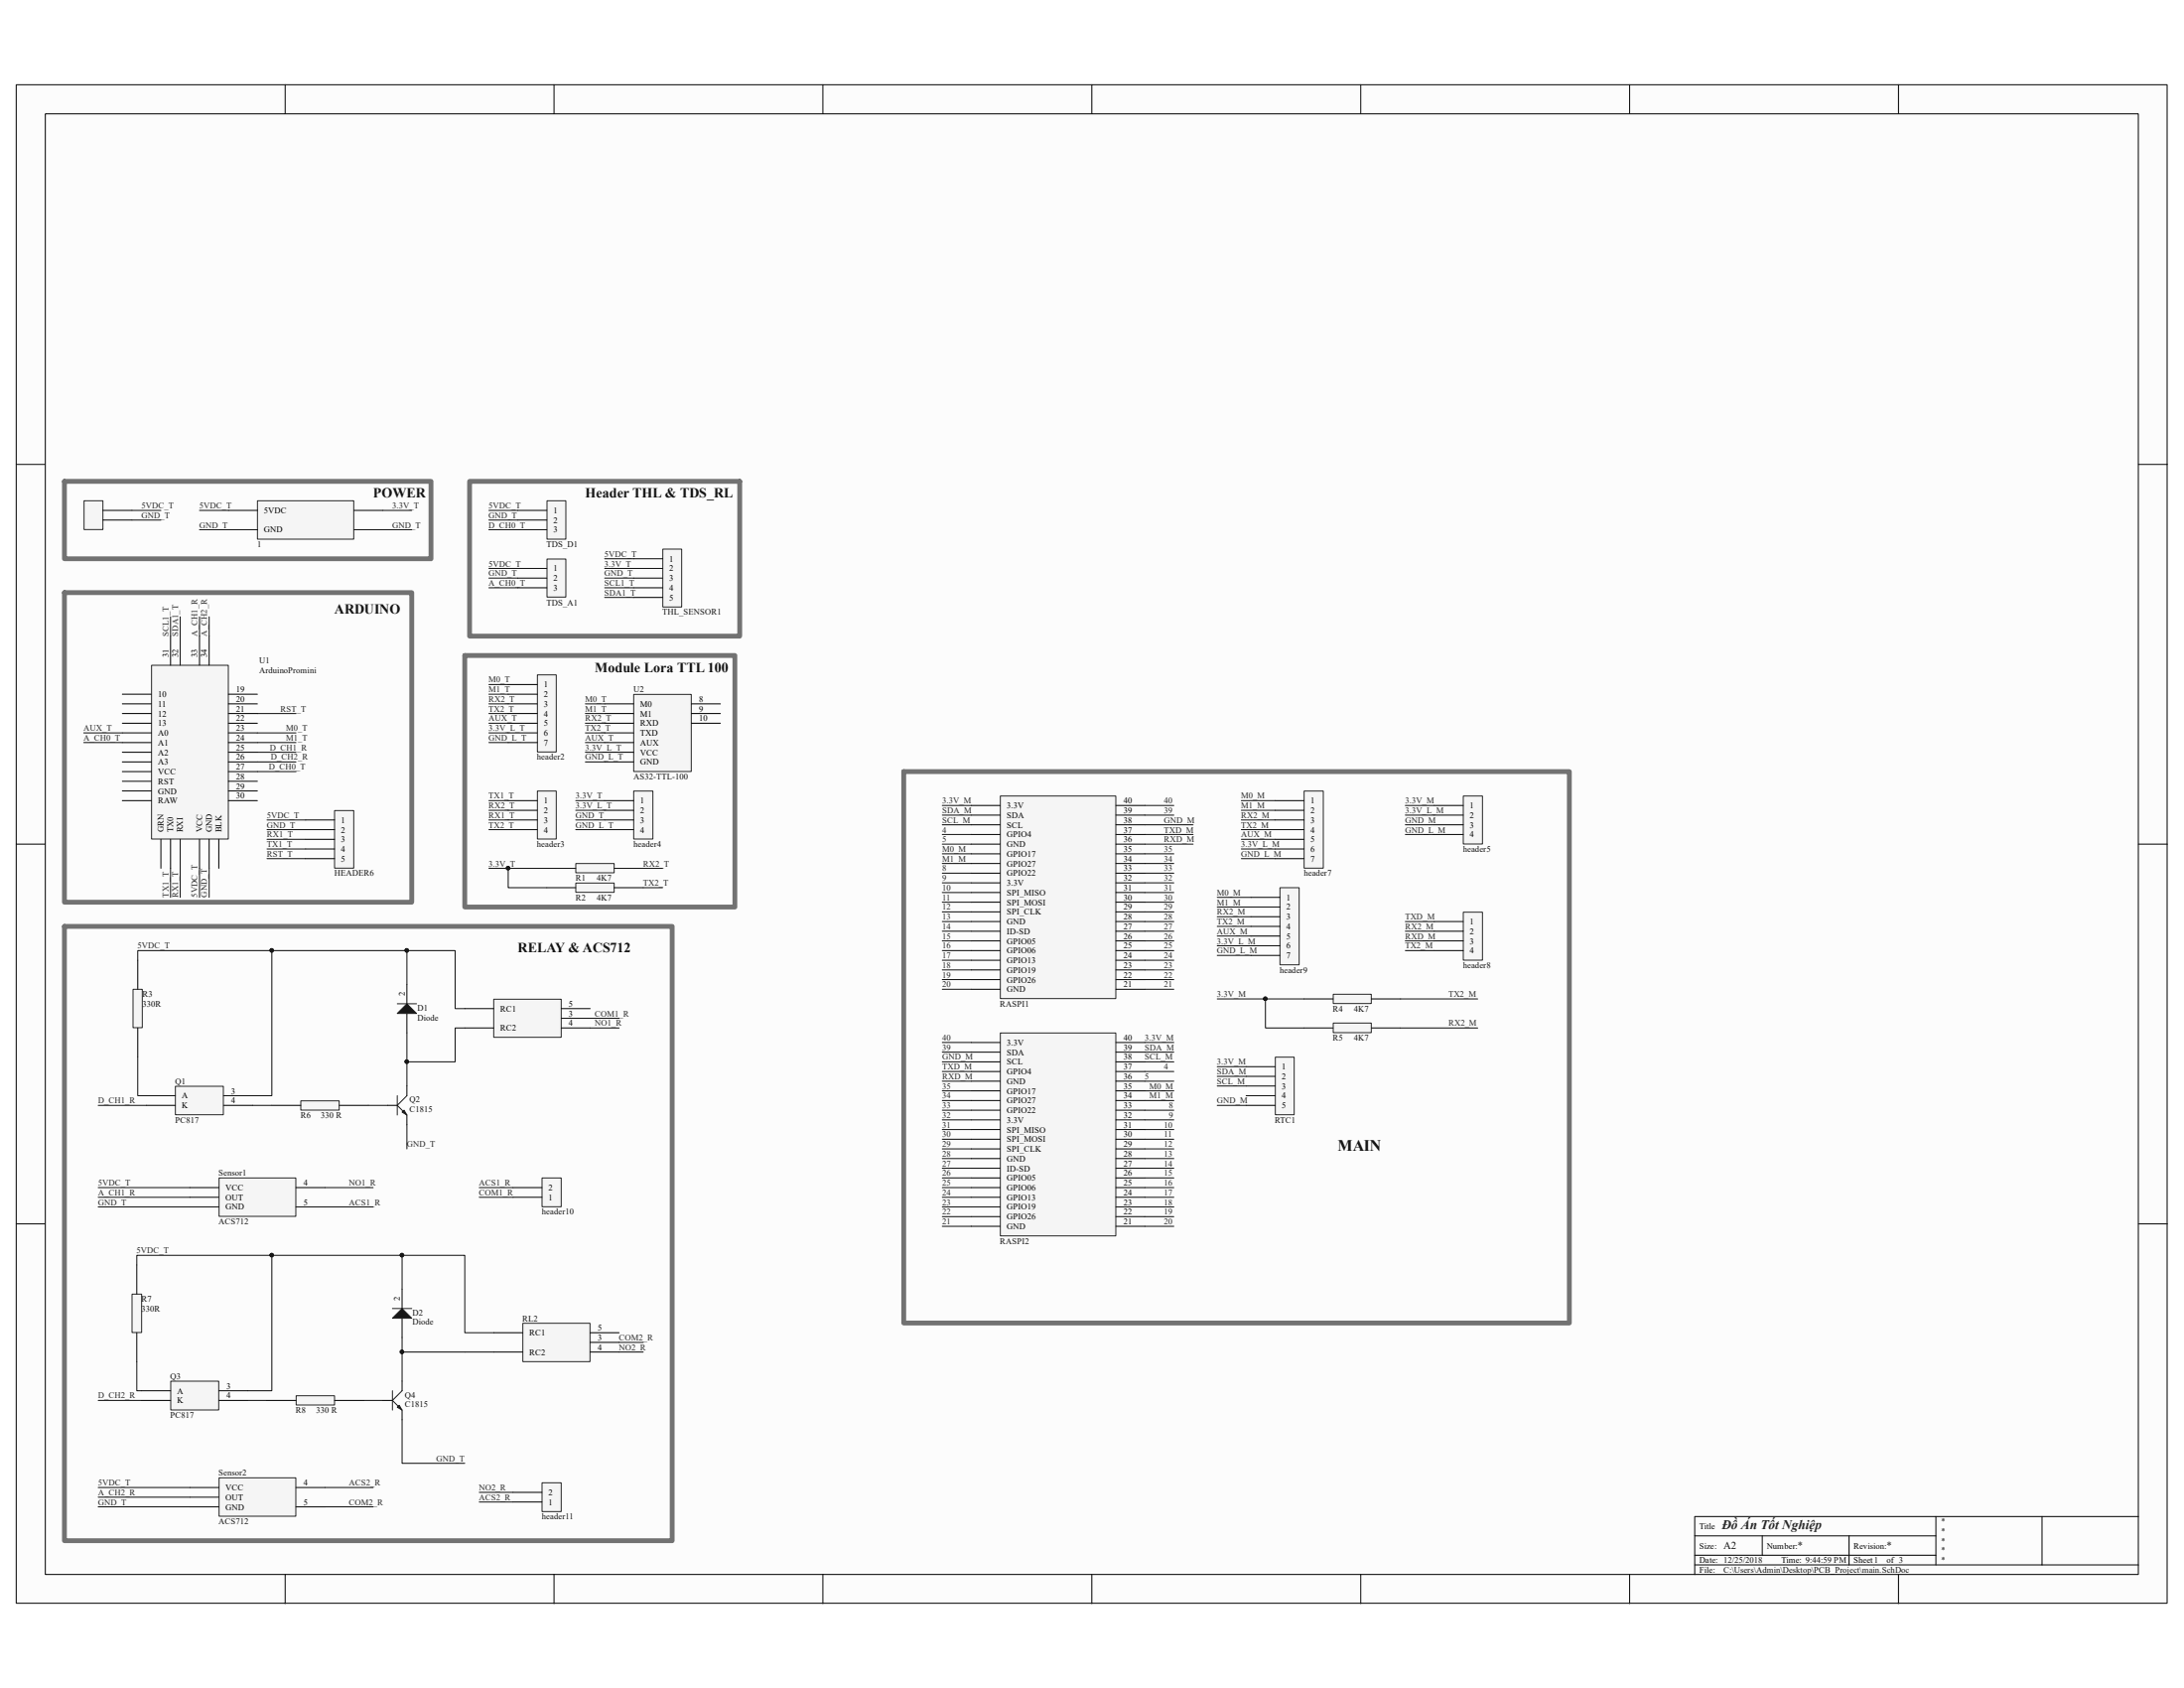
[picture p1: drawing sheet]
<svg xmlns="http://www.w3.org/2000/svg" width="279mm" height="216mm" viewBox="0 0 279 216" stroke-linecap="round" stroke-linejoin="round" font-family="sans-serif">
<path d="M2.1 10.9h275.1v194.2h-275.1z" fill="#fcfcfc"/>
<path d="M2.1 10.8h275.1v194.3h-275.1z" fill="none" stroke="#000" stroke-width=".13"/>
<path d="M5.8 14.6h267.8v186.8h-267.8z" fill="#fcfcfc"/>
<g fill="none" stroke="#000" stroke-width=".13">
<path d="M5.8 14.6h267.8v186.8h-267.8zM36.5 10.8v3.7M70.9 10.8v3.7M105.3 10.8v3.7M139.7 10.8v3.7M174.1 10.8v3.7M208.5 10.8v3.7M242.9 10.8v3.7M2.1 59.4h3.7M273.6 59.4h3.7M2.1 108h3.7M273.6 108h3.7"/>
<path d="M2.1 156.5h3.7M273.6 156.5h3.7M216.8 196.4h30.9M216.8 198.9h30.9M225.4 196.4v2.5M236.6 196.4v3.8M247.7 194v6.2M261.2 194h-44.4v7.4M273.6 194h-12.4v6.2M36.5 201.4v3.7M70.9 201.4v3.7M105.3 201.4v3.7"/>
<path d="M139.7 201.4v3.7M174.1 201.4v3.7M208.5 201.4v3.7M216.8 200.2h56.8M242.9 201.4v3.7"/>
</g>
<path d="M68.8 101.2h2.4v6.1h-2.4z" fill="#f5f5f5"/>
<path d="M68.7 101.2h2.5v6.1h-2.5z" fill="none" stroke="#262626" stroke-width=".13"/>
<path d="M65 102.4h3.7M65 103.6h3.7M65 104.9h3.7M65 106.1h3.7" fill="none" stroke="#000" stroke-width=".13"/>
<path d="M19.4 85.1h9.8v22.2h-9.8z" fill="#f5f5f5"/>
<path d="M19.4 85.1h9.8v22.2h-9.8z" fill="none" stroke="#262626" stroke-width=".13"/>
<g fill="none" stroke="#000" stroke-width=".13">
<path d="M15.7 99.9h3.7M15.7 98.7h3.7M15.7 97.5h3.7M15.7 96.2h3.7M15.7 95h3.7M15.7 93.7h3.7M15.7 92.5h3.7M15.7 91.3h3.7M15.7 90h3.7M15.7 88.8h3.7M21.8 81.4v3.7M23.1 81.4v3.7"/>
<path d="M25.5 81.4v3.7M26.8 81.4v3.7M29.2 99.9h3.7M29.2 98.7h3.7M29.2 97.5h3.7M29.2 96.2h3.7M29.2 95h3.7M29.2 93.7h3.7M29.2 92.5h3.7M29.2 91.3h3.7M29.2 90h3.7M29.2 88.8h3.7"/>
<path d="M15.7 102.4h3.7M15.7 101.2h3.7M20.6 107.4v3.7M21.8 107.4v3.7M23.1 107.4v3.7M25.5 107.4v3.7M26.8 107.4v3.7M28 107.4v3.7M29.2 102.4h3.7M29.2 101.2h3.7"/>
</g>
<path d="M81.1 88.9h7.3v9.8h-7.3z" fill="#f5f5f5"/>
<path d="M81.1 88.8h7.3v9.9h-7.3z" fill="none" stroke="#262626" stroke-width=".13"/>
<path d="M77.4 90h3.7M77.4 91.3h3.7M77.4 92.5h3.7M77.4 93.7h3.7M77.4 95h3.7M77.4 96.2h3.7M77.4 97.5h3.7M88.5 90h3.7M88.5 91.3h3.7M88.5 92.5h3.7" fill="none" stroke="#000" stroke-width=".13"/>
<path d="M73.7 110.5h4.9v1.1h-4.9z" fill="#f5f5f5"/>
<path d="M73.7 110.4h4.9v1.2h-4.9z" fill="none" stroke="#262626" stroke-width=".13"/>
<path d="M70 111.1h3.7M78.6 111.1h3.7" fill="none" stroke="#000" stroke-width=".13"/>
<path d="M10.8 64.1h2.4v3.6h-2.4z" fill="#f5f5f5"/>
<path d="M10.8 64.1h2.4v3.6h-2.4z" fill="none" stroke="#262626" stroke-width=".13"/>
<path d="M13.2 65.3h3.7M13.2 66.5h3.7" fill="none" stroke="#000" stroke-width=".13"/>
<path d="M33 64.1h12.3v4.9h-12.3z" fill="#f5f5f5"/>
<path d="M32.9 64.1h12.4v4.9h-12.4z" fill="none" stroke="#262626" stroke-width=".13"/>
<path d="M29.2 65.3h3.7M29.2 67.8h3.7M45.3 65.3h3.7M45.3 67.8h3.7" fill="none" stroke="#000" stroke-width=".13"/>
<path d="M68.8 86.4h2.4v9.8h-2.4z" fill="#f5f5f5"/>
<path d="M68.7 86.3h2.5v9.9h-2.5z" fill="none" stroke="#262626" stroke-width=".13"/>
<path d="M65 87.6h3.7M65 88.8h3.7M65 90h3.7M65 91.3h3.7M65 92.5h3.7M65 93.7h3.7M65 95h3.7" fill="none" stroke="#000" stroke-width=".13"/>
<path d="M73.7 113h4.9v1.1h-4.9z" fill="#f5f5f5"/>
<path d="M73.7 112.9h4.9v1.2h-4.9z" fill="none" stroke="#262626" stroke-width=".13"/>
<path d="M70 113.5h3.7M78.6 113.5h3.7" fill="none" stroke="#000" stroke-width=".13"/>
<path d="M84.8 70.3h2.4v7.3h-2.4z" fill="#f5f5f5"/>
<path d="M84.8 70.2h2.4v7.4h-2.4z" fill="none" stroke="#262626" stroke-width=".13"/>
<path d="M81.1 71.5h3.7M81.1 72.7h3.7M81.1 73.9h3.7M81.1 75.2h3.7M81.1 76.4h3.7" fill="none" stroke="#000" stroke-width=".13"/>
<path d="M70 64.1h2.4v4.9h-2.4z" fill="#f5f5f5"/>
<path d="M70 64.1h2.4v4.9h-2.4z" fill="none" stroke="#262626" stroke-width=".13"/>
<path d="M66.2 65.3h3.8M66.2 66.5h3.8M66.2 67.8h3.8" fill="none" stroke="#000" stroke-width=".13"/>
<path d="M42.8 103.7h2.5v7.3h-2.5z" fill="#f5f5f5"/>
<path d="M42.8 103.7h2.5v7.3h-2.5z" fill="none" stroke="#262626" stroke-width=".13"/>
<path d="M39.1 104.9h3.7M39.1 106.1h3.7M39.1 107.4h3.7M39.1 108.6h3.7M39.1 109.8h3.7" fill="none" stroke="#000" stroke-width=".13"/>
<path d="M8.2 61.6h46.9v9.9h-46.9zM8.2 75.8h44.5v39.6h-44.5zM60.1 61.6h34.5v19.8h-34.5zM59.5 83.8h34.5v32.2h-34.5z" fill="none" stroke="#727272" stroke-width=".62"/>
<path d="M81.1 101.2h2.4v6.1h-2.4z" fill="#f5f5f5"/>
<path d="M81.1 101.2h2.4v6.1h-2.4z" fill="none" stroke="#262626" stroke-width=".13"/>
<path d="M77.4 102.4h3.7M77.4 103.6h3.7M77.4 104.9h3.7M77.4 106.1h3.7" fill="none" stroke="#000" stroke-width=".13"/>
<path d="M50.8 140.1v2.5M52.1 140.1l-1.3 1.3 1 1" fill="none" stroke="#1c1c1c" stroke-width=".13"/>
<path d="M51.4 142.2l.3-.2 .4 .6z" fill="#1c1c1c"/>
<path d="M51.4 142.2l.3-.2 .4 .6z" fill="none" stroke="#1c1c1c" stroke-width=".13"/>
<path d="M52.1 138.9v1.2M49.6 141.4h1.2M52.1 142.6v1.3" fill="none" stroke="#000" stroke-width=".13"/>
<path d="M63.2 127.8h8.6v4.9h-8.6z" fill="#f5f5f5"/>
<path d="M63.2 127.8h8.6v4.9h-8.6z" fill="none" stroke="#262626" stroke-width=".13"/>
<path d="M59.5 129h3.7M59.5 131.5h3.7M71.8 129h3.7M71.8 131.5h3.7M71.8 130.2h3.7" fill="none" stroke="#000" stroke-width=".13"/>
<path d="M22.5 139h6.1v3.6h-6.1z" fill="#f5f5f5"/>
<path d="M22.4 138.9h6.2v3.7h-6.2z" fill="none" stroke="#262626" stroke-width=".13"/>
<path d="M18.7 140.1h3.7M18.7 141.4h3.7M28.6 140.1h3.7M28.6 141.4h3.7" fill="none" stroke="#000" stroke-width=".13"/>
<path d="M38.5 140.8h4.9v1.2h-4.9z" fill="#f5f5f5"/>
<path d="M38.5 140.8h4.9v1.2h-4.9z" fill="none" stroke="#262626" stroke-width=".13"/>
<path d="M34.8 141.4h3.7M43.4 141.4h3.7" fill="none" stroke="#000" stroke-width=".13"/>
<path d="M17.1 126.6h1.1v4.8h-1.1z" fill="#f5f5f5"/>
<path d="M17 126.5h1.2v4.9h-1.2z" fill="none" stroke="#262626" stroke-width=".13"/>
<path d="M17.6 122.8v3.7M17.6 131.5v3.7" fill="none" stroke="#000" stroke-width=".13"/>
<path d="M66.9 169.3h8.6v4.9h-8.6z" fill="#f5f5f5"/>
<path d="M66.9 169.2h8.6v5h-8.6z" fill="none" stroke="#262626" stroke-width=".13"/>
<path d="M63.2 170.5h3.7M63.2 172.9h3.7M75.5 170.5h3.7M75.5 172.9h3.7M75.5 171.7h3.7" fill="none" stroke="#000" stroke-width=".13"/>
<path d="M16.9 165.6h1.2v4.8h-1.2z" fill="#f5f5f5"/>
<path d="M16.9 165.5h1.2v4.9h-1.2z" fill="none" stroke="#262626" stroke-width=".13"/>
<path d="M17.5 161.8v3.7M17.5 170.5v3.7" fill="none" stroke="#000" stroke-width=".13"/>
<path d="M21.9 176.7h6.1v3.6h-6.1z" fill="#f5f5f5"/>
<path d="M21.8 176.7h6.2v3.6h-6.2z" fill="none" stroke="#262626" stroke-width=".13"/>
<path d="M18.1 177.9h3.7M18.1 179.1h3.7M28 177.9h3.7M28 179.1h3.7" fill="none" stroke="#000" stroke-width=".13"/>
<path d="M50.2 177.9v2.5M51.4 177.9l-1.2 1.2 1 1" fill="none" stroke="#1c1c1c" stroke-width=".13"/>
<path d="M51.1 179.7l.3 .7-.6-.4z" fill="#1c1c1c"/>
<path d="M50.8 180l.3-.3 .3 .7z" fill="none" stroke="#1c1c1c" stroke-width=".13"/>
<path d="M49 179.1h1.2M51.4 176.6v1.3M51.4 180.4v1.2" fill="none" stroke="#000" stroke-width=".13"/>
<path d="M37.9 178.6h4.9v1.1h-4.9z" fill="#f5f5f5"/>
<path d="M37.9 178.5h4.9v1.2h-4.9z" fill="none" stroke="#262626" stroke-width=".13"/>
<path d="M34.2 179.1h3.7M42.8 179.1h3.7" fill="none" stroke="#000" stroke-width=".13"/>
<path d="M28.1 150.7h9.7v4.9h-9.7z" fill="#f5f5f5"/>
<path d="M28 150.7h9.8v4.9h-9.8z" fill="none" stroke="#262626" stroke-width=".13"/>
<path d="M24.3 151.9h3.7M24.3 153.1h3.7M24.3 154.4h3.7M37.9 151.9h3.7M37.9 154.4h3.7" fill="none" stroke="#000" stroke-width=".13"/>
<path d="M28.1 189.1h9.7v4.8h-9.7z" fill="#f5f5f5"/>
<path d="M28 189h9.8v4.9h-9.8z" fill="none" stroke="#262626" stroke-width=".13"/>
<path d="M24.3 190.3h3.7M24.3 191.5h3.7M24.3 192.7h3.7M37.9 190.3h3.7M37.9 192.7h3.7" fill="none" stroke="#000" stroke-width=".13"/>
<path d="M69.4 150.7h2.4v3.6h-2.4z" fill="#f5f5f5"/>
<path d="M69.3 150.7h2.5v3.6h-2.5z" fill="none" stroke="#262626" stroke-width=".13"/>
<path d="M65.6 153.1h3.7M65.6 151.9h3.7" fill="none" stroke="#000" stroke-width=".13"/>
<path d="M8.2 118.5h77.8v78.6h-77.8z" fill="none" stroke="#727272" stroke-width=".62"/>
<path d="M163.8 113.6h2.4v9.8h-2.4z" fill="#f5f5f5"/>
<path d="M163.7 113.5h2.5v9.9h-2.5z" fill="none" stroke="#262626" stroke-width=".13"/>
<path d="M160 114.8h3.7M160 116h3.7M160 117.3h3.7M160 118.5h3.7M160 119.7h3.7M160 121h3.7M160 122.2h3.7" fill="none" stroke="#000" stroke-width=".13"/>
<path d="M187.2 101.9h2.5v6h-2.5z" fill="#f5f5f5"/>
<path d="M187.2 101.8h2.5v6.1h-2.5z" fill="none" stroke="#262626" stroke-width=".13"/>
<path d="M183.5 103h3.7M183.5 104.3h3.7M183.5 105.5h3.7M183.5 106.7h3.7" fill="none" stroke="#000" stroke-width=".13"/>
<path d="M187.2 116.7h2.5v6.1h-2.5z" fill="#f5f5f5"/>
<path d="M187.2 116.7h2.5v6.1h-2.5z" fill="none" stroke="#262626" stroke-width=".13"/>
<path d="M183.5 117.9h3.7M183.5 119.1h3.7M183.5 120.3h3.7M183.5 121.6h3.7" fill="none" stroke="#000" stroke-width=".13"/>
<path d="M170.6 127.2h4.8v1.2h-4.8z" fill="#f5f5f5"/>
<path d="M170.6 127.2h4.8v1.2h-4.8z" fill="none" stroke="#262626" stroke-width=".13"/>
<path d="M166.8 127.8h3.7M175.5 127.8h3.7" fill="none" stroke="#000" stroke-width=".13"/>
<path d="M170.6 130.9h4.8v1.2h-4.8z" fill="#f5f5f5"/>
<path d="M170.6 130.9h4.8v1.2h-4.8z" fill="none" stroke="#262626" stroke-width=".13"/>
<path d="M166.8 131.5h3.7M175.5 131.5h3.7" fill="none" stroke="#000" stroke-width=".13"/>
<path d="M163.2 135.3h2.4v7.3h-2.4z" fill="#f5f5f5"/>
<path d="M163.2 135.2h2.4v7.4h-2.4z" fill="none" stroke="#262626" stroke-width=".13"/>
<path d="M159.4 136.4h3.7M159.4 137.7h3.7M159.4 138.9h3.7M159.4 140.1h3.7M159.4 141.4h3.7M51.4 164.9v2.5M51.4 168.6v2.5" fill="none" stroke="#000" stroke-width=".13"/>
<path d="M51.4 167.4l1.3 1.2h-2.5z" fill="#1c1c1c"/>
<path d="M50.2 167.4h2.5M51.4 167.4l1.3 1.2h-2.5z" fill="none" stroke="#1c1c1c" stroke-width=".13"/>
<path d="M52.1 125.9v2.5M52.1 129.6v2.5" fill="none" stroke="#000" stroke-width=".13"/>
<path d="M52.1 128.4l1.2 1.2h-2.5z" fill="#1c1c1c"/>
<path d="M50.8 128.4h2.5M52.1 128.4l1.2 1.2h-2.5z" fill="none" stroke="#1c1c1c" stroke-width=".13"/>
<path d="M70 71.5h2.4v4.9h-2.4z" fill="#f5f5f5"/>
<path d="M70 71.5h2.4v4.9h-2.4z" fill="none" stroke="#262626" stroke-width=".13"/>
<path d="M66.2 72.7h3.8M66.2 73.9h3.8M66.2 75.2h3.8" fill="none" stroke="#000" stroke-width=".13"/>
<path d="M69.4 189.7h2.4v3.6h-2.4z" fill="#f5f5f5"/>
<path d="M69.3 189.7h2.5v3.6h-2.5z" fill="none" stroke="#262626" stroke-width=".13"/>
<path d="M65.6 192.1h3.7M65.6 190.9h3.7" fill="none" stroke="#000" stroke-width=".13"/>
<path d="M115.6 98.7h85.2v70.5h-85.2z" fill="none" stroke="#727272" stroke-width=".62"/>
<path d="M128 101.9h14.7v25.8h-14.7z" fill="#f5f5f5"/>
<path d="M128 101.8h14.7v25.9h-14.7z" fill="none" stroke="#262626" stroke-width=".13"/>
<g fill="none" stroke="#000" stroke-width=".13">
<path d="M124.3 103h3.7M124.3 104.3h3.7M124.3 105.5h3.7M124.3 106.7h3.7M124.3 108h3.7M124.3 109.2h3.7M124.3 110.4h3.7M124.3 111.7h3.7M124.3 112.9h3.7M124.3 114.2h3.7M124.3 115.4h3.7M124.3 116.6h3.7"/>
<path d="M124.3 117.9h3.7M124.3 119.1h3.7M142.8 103h3.7M142.8 104.3h3.7M142.8 105.5h3.7M142.8 106.7h3.7M142.8 108h3.7M142.8 109.2h3.7M142.8 110.4h3.7M142.8 111.7h3.7M142.8 112.9h3.7M142.8 114.2h3.7"/>
<path d="M142.8 115.4h3.7M142.8 116.6h3.7M142.8 117.9h3.7M142.8 119.1h3.7M124.3 120.3h3.7M124.3 121.6h3.7M124.3 122.8h3.7M124.3 124.1h3.7M124.3 125.3h3.7M124.3 126.5h3.7M142.8 120.3h3.7M142.8 121.6h3.7"/>
<path d="M142.8 122.8h3.7M142.8 124.1h3.7M142.8 125.3h3.7M142.8 126.5h3.7"/>
</g>
<path d="M128 132.2h14.7v25.9h-14.7z" fill="#f5f5f5"/>
<path d="M128 132.1h14.7v26h-14.7z" fill="none" stroke="#262626" stroke-width=".13"/>
<g fill="none" stroke="#000" stroke-width=".13">
<path d="M124.3 133.3h3.7M124.3 134.6h3.7M124.3 135.8h3.7M124.3 137h3.7M124.3 138.3h3.7M124.3 139.5h3.7M142.8 133.3h3.7M142.8 134.6h3.7M142.8 135.8h3.7M142.8 137h3.7M142.8 138.3h3.7M142.8 139.5h3.7"/>
<path d="M124.3 140.8h3.7M124.3 142h3.7M124.3 143.2h3.7M124.3 144.5h3.7M124.3 145.7h3.7M124.3 146.9h3.7M124.3 148.2h3.7M124.3 149.4h3.7M124.3 150.7h3.7M124.3 151.9h3.7M124.3 153.1h3.7M124.3 154.4h3.7"/>
<path d="M124.3 155.6h3.7M124.3 156.8h3.7M142.8 140.8h3.7M142.8 142h3.7M142.8 143.2h3.7M142.8 144.5h3.7M142.8 145.7h3.7M142.8 146.9h3.7M142.8 148.2h3.7M142.8 149.4h3.7M142.8 150.7h3.7M142.8 151.9h3.7"/>
<path d="M142.8 153.1h3.7M142.8 154.4h3.7M142.8 155.6h3.7M142.8 156.8h3.7"/>
</g>
<path d="M166.9 101.2h2.4v9.8h-2.4z" fill="#f5f5f5"/>
<path d="M166.8 101.2h2.5v9.8h-2.5z" fill="none" stroke="#262626" stroke-width=".13"/>
<path d="M163.1 102.4h3.7M163.1 103.6h3.7M163.1 104.9h3.7M163.1 106.1h3.7M163.1 107.4h3.7M163.1 108.6h3.7M163.1 109.8h3.7" fill="none" stroke="#000" stroke-width=".13"/>
<g fill="none" stroke="#0e0e0e" stroke-width=".13">
<path d="M16.9 65.3h3.7M16.9 66.5h3.7M21.8 78.9v2.5M23.1 78.9v2.5M25.5 65.3h3.7M25.5 67.8h3.7M25.5 78.9v2.5M26.8 78.9v2.5M49 65.3h3.7M49 67.8h3.7M62.5 65.3h3.7M62.5 66.5h3.7"/>
<path d="M62.5 67.8h3.7M62.5 72.7h3.7M62.5 73.9h3.7M62.5 75.2h3.7M77.4 71.5h3.7M77.4 72.7h3.7M77.4 73.9h3.7M77.4 75.2h3.7M77.4 76.4h3.7M10.7 93.7h5M10.7 95h5M32.9 93.7h5"/>
<path d="M32.9 95h5M32.9 91.3h5M32.9 96.2h5M32.9 97.5h5M32.9 98.7h5M62.5 93.7h2.5M62.5 95h2.5M62.5 90h2.5M62.5 91.3h2.5M62.5 92.5h2.5M62.5 87.6h2.5M62.5 88.8h2.5"/>
<path d="M74.9 93.7h2.5M74.9 95h2.5M74.9 90h2.5M74.9 91.3h2.5M74.9 92.5h2.5M74.9 96.2h2.5M74.9 97.5h2.5M21.8 111.1v3.7M23.1 111.1v3.7M25.5 111.1v3.7M26.8 111.1v3.7M34.2 104.9h4.9"/>
<path d="M34.2 106.1h4.9M34.2 107.4h4.9M34.2 108.6h4.9M34.2 109.8h4.9M62.5 111.1h2.5M62.5 102.4h2.5M62.5 103.6h2.5M62.5 104.9h2.5M62.5 106.1h2.5M70 111.1h-5v2.4h5M73.7 102.4h3.7M73.7 103.6h3.7"/>
<path d="M73.7 104.9h3.7M73.7 106.1h3.7M82.3 111.1h2.5M82.3 113.5h2.5M120.5 103h3.8M120.5 104.3h3.8M120.5 105.5h3.8M120.5 106.7h3.8M120.5 117.9h3.8M120.5 119.1h3.8M120.5 108h3.8M120.5 109.2h3.8"/>
<path d="M120.5 110.4h3.8M120.5 111.7h3.8M120.5 112.9h3.8M120.5 114.2h3.8M120.5 115.4h3.8M120.5 116.6h3.8M146.5 103h3.7M146.5 104.3h3.7M146.5 105.5h6.1M146.5 106.7h6.1M146.5 117.9h3.7M146.5 119.1h3.7"/>
<path d="M146.5 108h6.1M146.5 109.2h3.7M146.5 110.4h3.7M146.5 111.7h3.7M146.5 112.9h3.7M146.5 114.2h3.7M146.5 115.4h3.7M146.5 116.6h3.7M155.7 114.8h4.3M155.7 116h4.3M155.7 117.3h4.3M155.7 118.5h4.3"/>
<path d="M155.7 119.7h4.3M158.8 102.4h4.3M158.8 103.6h4.3M158.8 104.9h4.3M158.8 106.1h4.3M158.8 107.4h4.3M158.8 108.6h4.3M158.8 109.8h4.3M179.8 103h3.7M179.8 104.3h3.7M179.8 105.5h3.7M179.8 106.7h3.7"/>
<path d="M179.8 117.9h3.7M179.8 119.1h3.7M17.6 135.2v4.9h1.1M17.6 122.8v-1.2h34.5v4.3M34.8 121.6v18.5h-2.5M52.1 121.6h6.1v7.4h1.3M52.1 132.1v6.8M59.5 131.5h-1.3v4.3h-6.1M75.5 130.2h3.7M75.5 131.5h3.7M120.5 120.3h3.8M120.5 121.6h3.8"/>
<path d="M120.5 124.1h3.8M120.5 125.3h3.8M120.5 126.5h3.8M120.5 122.8h3.8M120.5 133.3h3.8M120.5 134.6h3.8M120.5 135.8h3.8M120.5 137h3.8M120.5 138.3h3.8M120.5 139.5h3.8M146.5 120.3h3.7M146.5 121.6h3.7"/>
<path d="M146.5 124.1h3.7M146.5 125.3h3.7M146.5 126.5h3.7M146.5 122.8h3.7M146.5 133.3h3.7M146.5 134.6h3.7M146.5 135.8h3.7M146.5 137h3.7M146.5 138.3h3.7M146.5 139.5h3.7M155.7 127.8h11.1M155.7 121h4.3"/>
<path d="M155.7 122.2h4.3M155.7 136.4h3.7M155.7 137.7h3.7M155.7 138.9h3.7M161.9 127.8v3.7h4.9M179.2 131.5h9.8M179.2 127.8h9.8M179.8 120.3h3.7M179.8 121.6h3.7M12.6 141.4h6.1M12.6 151.9h11.7M12.6 154.4h11.7"/>
<path d="M12.6 153.1h11.7M32.3 141.4h2.5M41.6 151.9h6.1M41.6 154.4h6.1M47.1 141.4h2.5M52.1 143.9v3M61.3 151.9h4.3M61.3 153.1h4.3M120.5 151.9h3.8M120.5 154.4h3.8M120.5 153.1h3.8M120.5 140.8h3.8"/>
<path d="M120.5 142h3.8M120.5 143.2h3.8M120.5 144.5h3.8M120.5 145.7h3.8M120.5 146.9h3.8M120.5 148.2h3.8M120.5 149.4h3.8M120.5 150.7h3.8M120.5 155.6h3.8M120.5 156.8h3.8M146.5 151.9h3.7M146.5 154.4h3.7"/>
<path d="M146.5 153.1h3.7M146.5 140.8h3.7M146.5 142h3.7M146.5 143.2h3.7M146.5 144.5h3.7M146.5 145.7h3.7M146.5 146.9h3.7M146.5 148.2h3.7M146.5 149.4h3.7M146.5 150.7h3.7M146.5 155.6h3.7M146.5 156.8h3.7"/>
<path d="M155.7 141.4h3.7M12.6 179.1h5.5M17.5 174.2v3.7h.6M17.5 161.8v-1.2h33.9v4.3M31.7 179.1h2.5M34.8 160.6v17.3h-3.1M46.5 179.1h2.5M51.4 160.6h8.1v9.9h3.7M51.4 171.1v5.5M51.4 172.9h11.8M79.2 172.9h3.1M79.2 171.7h3.1"/>
<path d="M12.6 190.3h11.7M12.6 191.5h11.7M12.6 192.7h11.7M41.6 190.3h6.1M41.6 192.7h6.1M51.4 181.6v5.6h8.1M61.3 190.9h4.3M61.3 192.1h4.3"/>
</g>
<g fill="#0e0e0e" stroke="#0e0e0e" stroke-width=".13">
<circle cx="65" cy="111" r=".22"/>
<circle cx="51.4" cy="160.5" r=".23"/>
<circle cx="34.8" cy="121.6" r=".23"/>
<circle cx="34.8" cy="160.5" r=".23"/>
<circle cx="161.9" cy="127.7" r=".22"/>
<circle cx="52" cy="121.6" r=".23"/>
<circle cx="52" cy="135.8" r=".23"/>
<circle cx="51.4" cy="172.9" r=".23"/>
</g>
<text font-size="2" fill="#0e0e0e" x="171.1" y="147.2">MAIN</text>
<g font-size="1.8" fill="#0e0e0e">
<text x="47.8" y="63.7">POWER</text>
<text x="74.9" y="63.7">Header THL &amp; TDS_RL</text>
<text x="42.8" y="78.5">ARDUINO</text>
<text x="76.1" y="85.9">Module Lora TTL 100</text>
<text x="66.2" y="121.8">RELAY &amp; ACS712</text>
</g>
<text font-size="1.7" fill="#262626" x="220.3" y="195.6">Đồ Án Tốt Nghiệp</text>
<g font-size="1.4" fill="#0e0e0e">
<text x="220.5" y="198.1">A2</text>
<text x="230" y="198.1">*</text>
<text x="241.4" y="198.1">*</text>
</g>
<g font-size="1.1" fill="#262626">
<text x="18.1" y="65">5VDC_T</text>
<text x="25.5" y="65">5VDC_T</text>
<text x="50.2" y="65">3.3V_T</text>
<text x="62.5" y="65">5VDC_T</text>
<text x="18.1" y="66.3">GND_T</text>
<text x="25.5" y="67.5">GND_T</text>
<text x="50.2" y="67.5">GND_T</text>
<text x="62.5" y="66.3">GND_T</text>
<text x="62.5" y="67.5">D_CH0_T</text>
<text x="77.3" y="71.2">5VDC_T</text>
<text x="62.5" y="72.5">5VDC_T</text>
<text x="62.5" y="73.7">GND_T</text>
<text x="62.5" y="74.9">A_CH0_T</text>
<text x="77.3" y="72.5">3.3V_T</text>
<text x="77.3" y="73.7">GND_T</text>
<text x="77.3" y="74.9">SCL1_T</text>
<text x="77.3" y="76.2">SDA1_T</text>
<text x="21.6" y="81.4" transform="rotate(-90 21.6 81.4)">SCL1_T</text>
<text x="22.8" y="81.4" transform="rotate(-90 22.8 81.4)">SDA1_T</text>
<text x="25.3" y="81.4" transform="rotate(-90 25.3 81.4)">A_CH1_R</text>
<text x="26.5" y="81.4" transform="rotate(-90 26.5 81.4)">A_CH2_R</text>
<text x="62.5" y="87.3">M0_T</text>
<text x="62.5" y="88.6">M1_T</text>
<text x="62.5" y="89.8">RX2_T</text>
<text x="74.9" y="89.8">M0_T</text>
<text x="10.7" y="93.5">AUX_T</text>
<text x="10.7" y="94.7">A_CH0_T</text>
<text x="34.5" y="96">D_CH1_R</text>
<text x="35.9" y="91">RST_T</text>
<text x="36.6" y="93.5">M0_T</text>
<text x="36.6" y="94.7">M1_T</text>
<text x="62.5" y="93.5">3.3V_L_T</text>
<text x="62.5" y="94.7">GND_L_T</text>
<text x="62.5" y="91">TX2_T</text>
<text x="62.5" y="92.2">AUX_T</text>
<text x="74.9" y="91">M1_T</text>
<text x="74.9" y="96">3.3V_L_T</text>
<text x="74.9" y="92.2">RX2_T</text>
<text x="74.9" y="93.5">TX2_T</text>
<text x="74.9" y="94.7">AUX_T</text>
<text x="34.4" y="98.5">D_CH0_T</text>
<text x="34.7" y="97.2">D_CH2_R</text>
<text x="74.9" y="97.2">GND_L_T</text>
<text x="34.2" y="104.6">5VDC_T</text>
<text x="34.2" y="105.9">GND_T</text>
<text x="34.2" y="107.1">RX1_T</text>
<text x="62.5" y="102.2">TX1_T</text>
<text x="62.5" y="105.9">TX2_T</text>
<text x="62.5" y="103.4">RX2_T</text>
<text x="62.5" y="104.6">RX1_T</text>
<text x="73.6" y="102.2">3.3V_T</text>
<text x="73.6" y="103.4">3.3V_L_T</text>
<text x="73.6" y="104.6">GND_T</text>
<text x="73.6" y="105.9">GND_L_T</text>
<text x="120.5" y="102.8">3.3V_M</text>
<text x="120.5" y="104">SDA_M</text>
<text x="120.5" y="105.2">SCL_M</text>
<text x="120.5" y="106.5">4</text>
<text x="120.5" y="107.7">5</text>
<text x="148.9" y="105.2">GND_M</text>
<text x="148.9" y="106.5">TXD_M</text>
<text x="148.9" y="107.7">RXD_M</text>
<text x="148.9" y="104">39</text>
<text x="148.9" y="102.8">40</text>
<text x="158.8" y="102.2">M0_M</text>
<text x="158.8" y="103.4">M1_M</text>
<text x="158.8" y="104.6">RX2_M</text>
<text x="158.8" y="105.9">TX2_M</text>
<text x="158.8" y="107.1">AUX_M</text>
<text x="179.8" y="102.8">3.3V_M</text>
<text x="179.8" y="104">3.3V_L_M</text>
<text x="179.8" y="105.2">GND_M</text>
<text x="179.8" y="106.5">GND_L_M</text>
<text x="34.2" y="108.3">TX1_T</text>
<text x="34.2" y="109.6">RST_T</text>
<text x="62.5" y="110.8">3.3V_T</text>
<text x="82.3" y="110.8">RX2_T</text>
<text x="82.3" y="113.3">TX2_T</text>
<text x="120.5" y="109">M0_M</text>
<text x="120.5" y="110.2">M1_M</text>
<text x="120.5" y="111.4">8</text>
<text x="120.5" y="112.7">9</text>
<text x="120.5" y="113.9">10</text>
<text x="148.9" y="113.9">31</text>
<text x="148.9" y="112.7">32</text>
<text x="148.9" y="111.4">33</text>
<text x="148.9" y="110.2">34</text>
<text x="148.9" y="109">35</text>
<text x="158.8" y="108.3">3.3V_L_M</text>
<text x="158.8" y="109.6">GND_L_M</text>
<text x="21.6" y="114.8" transform="rotate(-90 21.6 114.8)">TX1_T</text>
<text x="22.8" y="114.8" transform="rotate(-90 22.8 114.8)">RX1_T</text>
<text x="25.3" y="114.8" transform="rotate(-90 25.3 114.8)">5VDC_T</text>
<text x="26.5" y="114.8" transform="rotate(-90 26.5 114.8)">GND_T</text>
<text x="120.5" y="115.1">11</text>
<text x="120.5" y="116.4">12</text>
<text x="120.5" y="117.6">13</text>
<text x="120.5" y="118.9">14</text>
<text x="148.9" y="118.9">27</text>
<text x="148.9" y="117.6">28</text>
<text x="148.9" y="116.4">29</text>
<text x="148.9" y="115.1">30</text>
<text x="155.7" y="114.6">M0_M</text>
<text x="155.7" y="115.8">M1_M</text>
<text x="155.7" y="117">RX2_M</text>
<text x="155.7" y="118.2">TX2_M</text>
<text x="155.7" y="119.5">AUX_M</text>
<text x="179.8" y="117.6">TXD_M</text>
<text x="179.8" y="118.9">RX2_M</text>
<text x="17.6" y="121.3">5VDC_T</text>
<text x="120.5" y="120.1">15</text>
<text x="120.5" y="121.3">16</text>
<text x="120.5" y="123.8">18</text>
<text x="120.5" y="125.1">19</text>
<text x="120.5" y="122.6">17</text>
<text x="148.9" y="125.1">22</text>
<text x="148.9" y="123.8">23</text>
<text x="148.9" y="122.6">24</text>
<text x="148.9" y="121.3">25</text>
<text x="148.9" y="120.1">26</text>
<text x="155.7" y="120.7">3.3V_L_M</text>
<text x="155.7" y="122">GND_L_M</text>
<text x="179.8" y="120.1">RXD_M</text>
<text x="179.8" y="121.3">TX2_M</text>
<text x="76.1" y="131.2">NO1_R</text>
<text x="76.1" y="130">COM1_R</text>
<text x="120.5" y="126.3">20</text>
<text x="148.9" y="126.3">21</text>
<text x="155.7" y="127.5">3.3V_M</text>
<text x="185.3" y="127.5">TX2_M</text>
<text x="185.3" y="131.2">RX2_M</text>
<text x="120.5" y="133.1">40</text>
<text x="120.5" y="134.3">39</text>
<text x="120.5" y="135.6">GND_M</text>
<text x="120.5" y="136.8">TXD_M</text>
<text x="146.5" y="133.1">3.3V_M</text>
<text x="146.5" y="134.3">SDA_M</text>
<text x="146.5" y="135.6">SCL_M</text>
<text x="148.9" y="136.8">4</text>
<text x="155.7" y="136.2">3.3V_M</text>
<text x="155.7" y="137.4">SDA_M</text>
<text x="12.6" y="141.1">D_CH1_R</text>
<text x="120.5" y="138">RXD_M</text>
<text x="120.5" y="143">32</text>
<text x="120.5" y="141.8">33</text>
<text x="120.5" y="140.5">34</text>
<text x="120.5" y="139.3">35</text>
<text x="146.5" y="138">5</text>
<text x="147" y="139.3">M0_M</text>
<text x="147" y="140.5">M1_M</text>
<text x="149.5" y="141.8">8</text>
<text x="149.5" y="143">9</text>
<text x="155.7" y="138.7">SCL_M</text>
<text x="155.7" y="141.1">GND_M</text>
<text x="52.1" y="146.7">GND_T</text>
<text x="120.5" y="149.2">27</text>
<text x="120.5" y="148">28</text>
<text x="120.5" y="146.7">29</text>
<text x="120.5" y="145.5">30</text>
<text x="120.5" y="144.2">31</text>
<text x="148.9" y="144.2">10</text>
<text x="148.9" y="145.5">11</text>
<text x="148.9" y="146.7">12</text>
<text x="148.9" y="148">13</text>
<text x="148.9" y="149.2">14</text>
<text x="12.6" y="151.6">5VDC_T</text>
<text x="12.6" y="154.1">GND_T</text>
<text x="12.6" y="152.9">A_CH1_R</text>
<text x="44.7" y="151.6">NO1_R</text>
<text x="44.7" y="154.1">ACS1_R</text>
<text x="61.3" y="152.9">COM1_R</text>
<text x="61.3" y="151.6">ACS1_R</text>
<text x="120.5" y="155.4">22</text>
<text x="120.5" y="154.1">23</text>
<text x="120.5" y="152.9">24</text>
<text x="120.5" y="151.6">25</text>
<text x="120.5" y="150.4">26</text>
<text x="148.9" y="150.4">15</text>
<text x="148.9" y="151.6">16</text>
<text x="148.9" y="152.9">17</text>
<text x="148.9" y="154.1">18</text>
<text x="148.9" y="155.4">19</text>
<text x="17.5" y="160.3">5VDC_T</text>
<text x="120.5" y="156.6">21</text>
<text x="148.9" y="156.6">20</text>
<text x="79.2" y="171.4">COM2_R</text>
<text x="79.2" y="172.7">NO2_R</text>
<text x="12.6" y="178.9">D_CH2_R</text>
<text x="12.6" y="190">5VDC_T</text>
<text x="12.6" y="191.3">A_CH2_R</text>
<text x="44.7" y="190">ACS2_R</text>
<text x="55.8" y="186.9">GND_T</text>
<text x="61.3" y="191.9">ACS2_R</text>
<text x="61.3" y="190.6">NO2_R</text>
<text x="12.6" y="192.5">GND_T</text>
<text x="44.7" y="192.5">COM2_R</text>
</g>
<g font-size="1.1">
<text x="33.8" y="65.7">5VDC</text>
<text x="70.8" y="65.7">1</text>
<text x="33.8" y="68.1">GND</text>
<text x="70.8" y="66.9">2</text>
<text x="70.8" y="68.1">3</text>
<text x="85.6" y="71.8">1</text>
<text x="70.8" y="73.1">1</text>
<text x="70.8" y="74.3">2</text>
<text x="70.8" y="75.6">3</text>
<text x="85.6" y="73.1">2</text>
<text x="85.6" y="74.3">3</text>
<text x="85.6" y="75.6">4</text>
<text x="85.6" y="76.8">5</text>
<text x="20.2" y="89.2">10</text>
<text x="21.6" y="84.1" transform="rotate(-90 21.6 84.1)">31</text>
<text x="22.8" y="84.1" transform="rotate(-90 22.8 84.1)">32</text>
<text x="25.3" y="84.1" transform="rotate(-90 25.3 84.1)">33</text>
<text x="26.5" y="84.1" transform="rotate(-90 26.5 84.1)">34</text>
<text x="30.2" y="88.6">19</text>
<text x="30.2" y="89.8">20</text>
<text x="69.6" y="87.9">1</text>
<text x="69.6" y="89.2">2</text>
<text x="89.4" y="89.8">8</text>
<text x="20.2" y="95.3">A1</text>
<text x="20.2" y="94.1">A0</text>
<text x="20.2" y="92.9">13</text>
<text x="20.2" y="91.7">12</text>
<text x="20.2" y="90.4">11</text>
<text x="30.2" y="91">21</text>
<text x="30.2" y="92.2">22</text>
<text x="30.2" y="93.5">23</text>
<text x="30.2" y="94.7">24</text>
<text x="30.2" y="96">25</text>
<text x="69.6" y="90.4">3</text>
<text x="69.6" y="91.7">4</text>
<text x="69.6" y="92.9">5</text>
<text x="69.6" y="94.1">6</text>
<text x="69.6" y="95.3">7</text>
<text x="81.9" y="90.4">M0</text>
<text x="81.9" y="91.7">M1</text>
<text x="81.9" y="92.9">RXD</text>
<text x="81.9" y="94.1">TXD</text>
<text x="81.9" y="95.3">AUX</text>
<text x="89.4" y="91">9</text>
<text x="89.4" y="92.2">10</text>
<text x="20.2" y="101.6">GND</text>
<text x="20.2" y="100.3">RST</text>
<text x="20.2" y="99.1">VCC</text>
<text x="20.2" y="97.8">A3</text>
<text x="20.2" y="96.6">A2</text>
<text x="30.2" y="97.2">26</text>
<text x="30.2" y="98.5">27</text>
<text x="30.2" y="99.7">28</text>
<text x="30.2" y="100.9">29</text>
<text x="81.9" y="96.6">VCC</text>
<text x="81.9" y="97.8">GND</text>
<text x="20.2" y="102.8">RAW</text>
<text x="21" y="106.5" transform="rotate(-90 21 106.5)">GRN</text>
<text x="22.2" y="106.5" transform="rotate(-90 22.2 106.5)">TX0</text>
<text x="23.4" y="106.5" transform="rotate(-90 23.4 106.5)">RXI</text>
<text x="25.9" y="106.5" transform="rotate(-90 25.9 106.5)">VCC</text>
<text x="27.1" y="106.5" transform="rotate(-90 27.1 106.5)">GND</text>
<text x="28.4" y="106.5" transform="rotate(-90 28.4 106.5)">BLK</text>
<text x="30.2" y="102.2">30</text>
<text x="43.6" y="105.2">1</text>
<text x="43.6" y="106.5">2</text>
<text x="43.6" y="107.7">3</text>
<text x="69.6" y="102.8">1</text>
<text x="69.6" y="104">2</text>
<text x="69.6" y="105.2">3</text>
<text x="69.6" y="106.5">4</text>
<text x="81.9" y="102.8">1</text>
<text x="81.9" y="104">2</text>
<text x="81.9" y="105.2">3</text>
<text x="81.9" y="106.5">4</text>
<text x="128.8" y="103.4">3.3V</text>
<text x="128.8" y="104.6">SDA</text>
<text x="128.8" y="105.9">SCL</text>
<text x="128.8" y="107.1">GPIO4</text>
<text x="143.7" y="107.7">36</text>
<text x="143.7" y="106.5">37</text>
<text x="143.7" y="105.2">38</text>
<text x="143.7" y="104">39</text>
<text x="143.7" y="102.8">40</text>
<text x="167.7" y="102.8">1</text>
<text x="167.7" y="104">2</text>
<text x="167.7" y="105.2">3</text>
<text x="167.7" y="106.5">4</text>
<text x="167.7" y="107.7">5</text>
<text x="188" y="103.4">1</text>
<text x="188" y="104.6">2</text>
<text x="188" y="105.9">3</text>
<text x="188" y="107.1">4</text>
<text x="43.6" y="109">4</text>
<text x="43.6" y="110.2">5</text>
<text x="128.8" y="108.3">GND</text>
<text x="128.8" y="109.6">GPIO17</text>
<text x="128.8" y="110.8">GPIO27</text>
<text x="128.8" y="112.1">GPIO22</text>
<text x="128.8" y="113.3">3.3V</text>
<text x="143.7" y="113.9">31</text>
<text x="143.7" y="112.7">32</text>
<text x="143.7" y="111.4">33</text>
<text x="143.7" y="110.2">34</text>
<text x="143.7" y="109">35</text>
<text x="167.7" y="109">6</text>
<text x="167.7" y="110.2">7</text>
<text x="128.8" y="114.6">SPI_MISO</text>
<text x="128.8" y="115.8">SPI_MOSI</text>
<text x="128.8" y="117">SPI_CLK</text>
<text x="128.8" y="118.2">GND</text>
<text x="128.8" y="119.5">ID-SD</text>
<text x="143.7" y="118.9">27</text>
<text x="143.7" y="117.6">28</text>
<text x="143.7" y="116.4">29</text>
<text x="143.7" y="115.1">30</text>
<text x="164.6" y="115.1">1</text>
<text x="164.6" y="116.4">2</text>
<text x="164.6" y="117.6">3</text>
<text x="164.6" y="118.9">4</text>
<text x="188" y="118.2">1</text>
<text x="188" y="119.5">2</text>
<text x="128.8" y="120.7">GPIO05</text>
<text x="128.8" y="122">GPIO06</text>
<text x="128.8" y="123.2">GPIO13</text>
<text x="128.8" y="124.4">GPIO19</text>
<text x="128.8" y="125.7">GPIO26</text>
<text x="143.7" y="125.1">22</text>
<text x="143.7" y="123.8">23</text>
<text x="143.7" y="122.6">24</text>
<text x="143.7" y="121.3">25</text>
<text x="143.7" y="120.1">26</text>
<text x="164.6" y="120.1">5</text>
<text x="164.6" y="121.3">6</text>
<text x="164.6" y="122.6">7</text>
<text x="188" y="120.7">3</text>
<text x="188" y="122">4</text>
<text x="51.8" y="127.4" transform="rotate(-90 51.8 127.4)">2</text>
<text x="64" y="129.4">RC1</text>
<text x="64" y="131.9">RC2</text>
<text x="72.8" y="128.8">5</text>
<text x="72.8" y="130">3</text>
<text x="72.8" y="131.2">4</text>
<text x="128.8" y="126.9">GND</text>
<text x="143.7" y="126.3">21</text>
<text x="128.8" y="133.7">3.3V</text>
<text x="128.8" y="135">SDA</text>
<text x="128.8" y="136.2">SCL</text>
<text x="128.8" y="137.4">GPIO4</text>
<text x="143.7" y="136.8">37</text>
<text x="143.7" y="135.6">38</text>
<text x="143.7" y="134.3">39</text>
<text x="143.7" y="133.1">40</text>
<text x="164" y="136.8">1</text>
<text x="23.3" y="140.5">A</text>
<text x="23.3" y="141.8">K</text>
<text x="29.6" y="139.9">3</text>
<text x="29.6" y="141.1">4</text>
<text x="128.8" y="138.7">GND</text>
<text x="128.8" y="139.9">GPIO17</text>
<text x="128.8" y="141.1">GPIO27</text>
<text x="128.8" y="142.4">GPIO22</text>
<text x="128.8" y="143.6">3.3V</text>
<text x="143.7" y="143">32</text>
<text x="143.7" y="141.8">33</text>
<text x="143.7" y="140.5">34</text>
<text x="143.7" y="139.3">35</text>
<text x="143.7" y="138">36</text>
<text x="164" y="138">2</text>
<text x="164" y="139.3">3</text>
<text x="164" y="140.5">4</text>
<text x="164" y="141.8">5</text>
<text x="128.8" y="144.9">SPI_MISO</text>
<text x="128.8" y="146.1">SPI_MOSI</text>
<text x="128.8" y="147.3">SPI_CLK</text>
<text x="128.8" y="148.5">GND</text>
<text x="128.8" y="149.8">ID-SD</text>
<text x="143.7" y="149.2">27</text>
<text x="143.7" y="148">28</text>
<text x="143.7" y="146.7">29</text>
<text x="143.7" y="145.5">30</text>
<text x="143.7" y="144.2">31</text>
<text x="28.9" y="152.3">VCC</text>
<text x="28.9" y="153.5">OUT</text>
<text x="28.9" y="154.7">GND</text>
<text x="38.9" y="151.6">4</text>
<text x="38.9" y="154.1">5</text>
<text x="70.2" y="153.5">1</text>
<text x="70.2" y="152.3">2</text>
<text x="128.8" y="151">GPIO05</text>
<text x="128.8" y="152.3">GPIO06</text>
<text x="128.8" y="153.5">GPIO13</text>
<text x="128.8" y="154.7">GPIO19</text>
<text x="128.8" y="156">GPIO26</text>
<text x="143.7" y="155.4">22</text>
<text x="143.7" y="154.1">23</text>
<text x="143.7" y="152.9">24</text>
<text x="143.7" y="151.6">25</text>
<text x="143.7" y="150.4">26</text>
<text x="128.8" y="157.2">GND</text>
<text x="143.7" y="156.6">21</text>
<text x="51.2" y="166.4" transform="rotate(-90 51.2 166.4)">2</text>
<text x="67.7" y="170.8">RC1</text>
<text x="67.7" y="173.3">RC2</text>
<text x="76.5" y="170.2">5</text>
<text x="76.5" y="171.4">3</text>
<text x="76.5" y="172.7">4</text>
<text x="22.7" y="178.3">A</text>
<text x="22.7" y="179.5">K</text>
<text x="29" y="177.6">3</text>
<text x="29" y="178.9">4</text>
<text x="28.9" y="190.6">VCC</text>
<text x="28.9" y="191.9">OUT</text>
<text x="38.9" y="190">4</text>
<text x="70.2" y="191.3">2</text>
<text x="28.9" y="193.1">GND</text>
<text x="38.9" y="192.5">5</text>
<text x="70.2" y="192.5">1</text>
<text x="217.4" y="195.6">Title</text>
<text x="217.4" y="198.1">Size:</text>
<text x="217.4" y="199.9">Date: 12/25/2018</text>
<text x="217.4" y="201.2">File:</text>
<text x="226" y="198.1">Number:</text>
<text x="227.9" y="199.9">Time: 9:44:59 PM</text>
<text x="237.1" y="198.1">Revision:</text>
<text x="237.1" y="199.9">Sheet1</text>
<text x="241.3" y="199.9">of 3</text>
</g>
<g font-size="1.1" fill="#0e0e0e">
<text x="32.9" y="70">1</text>
<text x="69.9" y="70">TDS_D1</text>
<text x="69.9" y="77.4">TDS_A1</text>
<text x="84.7" y="78.7">THL_SENSOR1</text>
<text x="33.2" y="84.8">U1</text>
<text x="33.2" y="86.1">ArduinoPromini</text>
<text x="81.1" y="88.6">U2</text>
<text x="68.7" y="97.2">header2</text>
<text x="81.1" y="99.7">AS32-TTL-100</text>
<text x="42.8" y="112.1">HEADER6</text>
<text x="68.7" y="108.3">header3</text>
<text x="73.6" y="112.7">R1</text>
<text x="76.4" y="112.7">4K7</text>
<text x="81.1" y="108.3">header4</text>
<text x="166.8" y="112.1">header7</text>
<text x="187.2" y="109">header5</text>
<text x="73.6" y="115.1">R2</text>
<text x="76.4" y="115.1">4K7</text>
<text x="163.7" y="124.4">header9</text>
<text x="187.2" y="123.8">header8</text>
<text x="18.2" y="127.5">R3</text>
<text x="18.2" y="128.8">330R</text>
<text x="53.4" y="129.2">D1</text>
<text x="53.4" y="130.5">Diode</text>
<text x="127.9" y="128.8">RASPI1</text>
<text x="170.5" y="129.4">R4</text>
<text x="173.2" y="129.4">4K7</text>
<text x="170.5" y="133.1">R5</text>
<text x="173.2" y="133.1">4K7</text>
<text x="22.4" y="138.7">Q1</text>
<text x="22.4" y="143.6">PC817</text>
<text x="38.5" y="143">R6</text>
<text x="41.1" y="143">330 R</text>
<text x="52.4" y="141">Q2</text>
<text x="52.4" y="142.2">C1815</text>
<text x="163.1" y="143.6">RTC1</text>
<text x="28" y="150.4">Sensor1</text>
<text x="69.3" y="155.4">header10</text>
<text x="28" y="156.6">ACS712</text>
<text x="127.9" y="159.1">RASPI2</text>
<text x="18.1" y="166.5">R7</text>
<text x="18.1" y="167.7">330R</text>
<text x="52.8" y="168.2">D2</text>
<text x="52.8" y="169.5">Diode</text>
<text x="66.8" y="169">RL2</text>
<text x="21.8" y="176.4">Q3</text>
<text x="51.8" y="178.8">Q4</text>
<text x="21.8" y="181.4">PC817</text>
<text x="37.8" y="180.7">R8</text>
<text x="40.5" y="180.7">330 R</text>
<text x="51.8" y="180">C1815</text>
<text x="28" y="188.8">Sensor2</text>
<text x="28" y="194.9">ACS712</text>
<text x="69.3" y="194.4">header11</text>
<text x="248.2" y="194.9">*</text>
<text x="248.2" y="196.2">*</text>
<text x="248.2" y="197.4">*</text>
<text x="220.5" y="201.2">C:\Users\Admin\Desktop\PCB_Project\main.SchDoc</text>
<text x="248.2" y="198.7">*</text>
<text x="248.2" y="199.9">*</text>
</g>
</svg>
